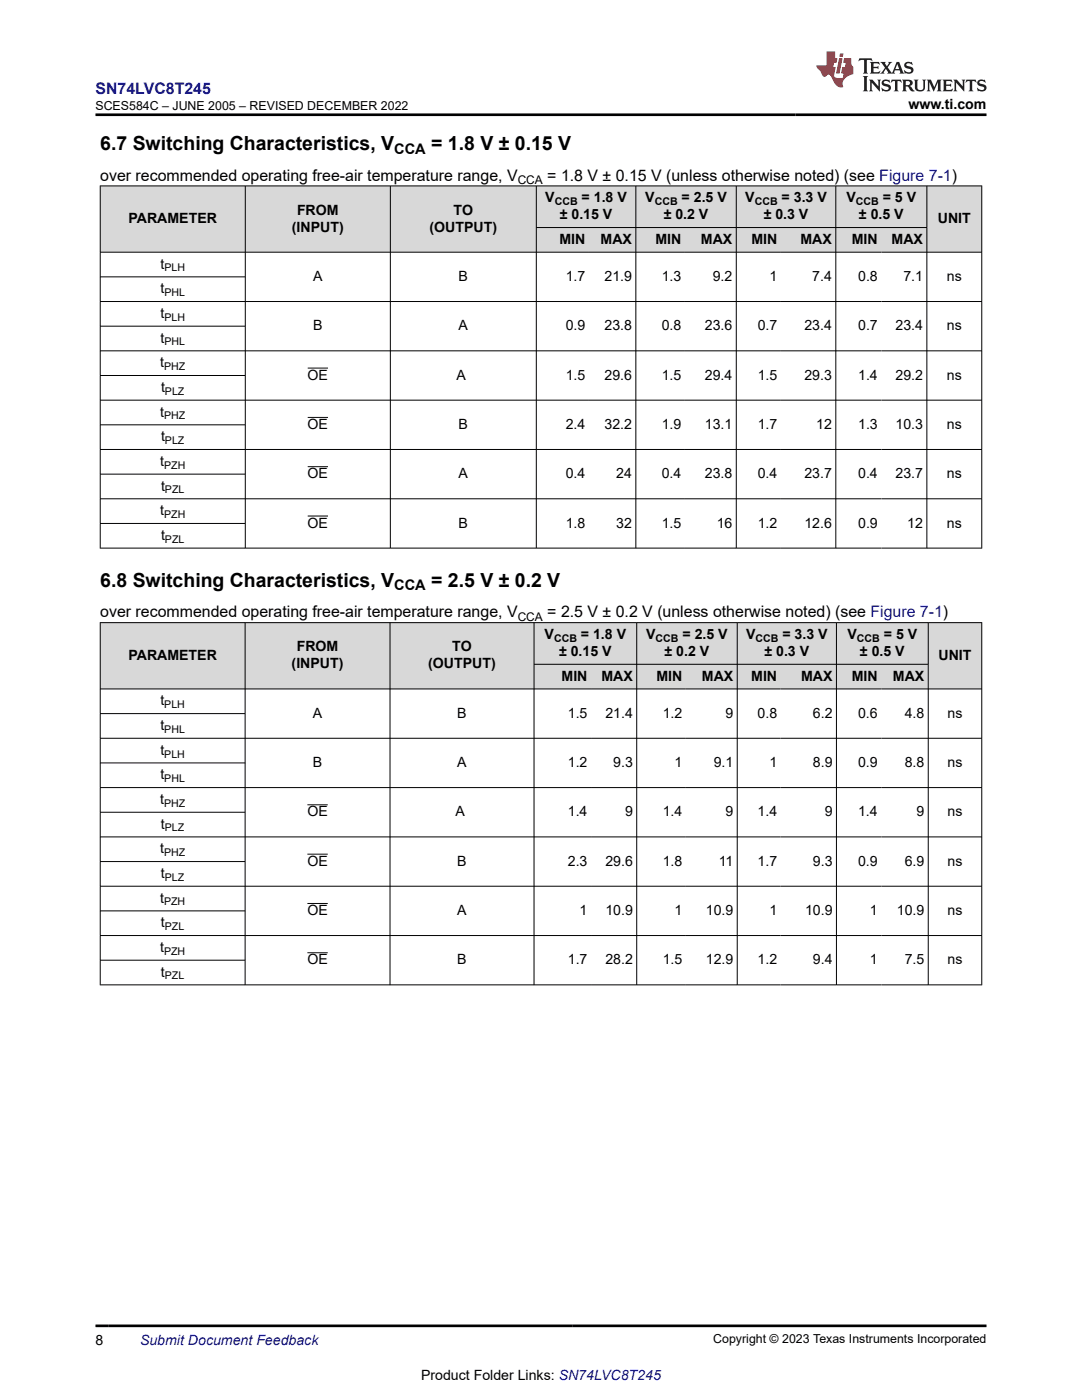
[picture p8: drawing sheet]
<svg xmlns="http://www.w3.org/2000/svg" width="216mm" height="279mm" viewBox="0 0 216 279" stroke-linecap="round" stroke-linejoin="round" font-family="sans-serif">
<g fill="#d8d8d8">
<path d="M20 37.1h175.9v8.3h-175.9z" fill-rule="evenodd"/>
<path d="M20.1 37.2h28.8v13.1h-28.8z" fill-rule="evenodd"/>
<path d="M49 37.2h28.8v13.1h-28.8z" fill-rule="evenodd"/>
<path d="M78 37.2h29v13.1h-29z" fill-rule="evenodd"/>
<path d="M107.1 37.2h19.7v8.1h-19.7z" fill-rule="evenodd"/>
<path d="M126.9 37.2h20v8.1h-20z" fill-rule="evenodd"/>
<path d="M147 37.2h19.7v8.1h-19.7z" fill-rule="evenodd"/>
<path d="M166.8 37.2h18.1v8.1h-18.1z" fill-rule="evenodd"/>
<path d="M185 37.2h10.8v13.1h-10.8z" fill-rule="evenodd"/>
<path d="M107.1 45.5h10.4v4.8h-10.4z" fill-rule="evenodd"/>
<path d="M117.5 45.5h9.3v4.8h-9.3z" fill-rule="evenodd"/>
<path d="M126.9 45.5h9.8v4.8h-9.8z" fill-rule="evenodd"/>
<path d="M136.7 45.5h10.2v4.8h-10.2z" fill-rule="evenodd"/>
<path d="M147 45.5h8.8v4.8h-8.8z" fill-rule="evenodd"/>
<path d="M155.8 45.5h10.9v4.8h-10.9z" fill-rule="evenodd"/>
<path d="M166.8 45.5h9.1v4.8h-9.1z" fill-rule="evenodd"/>
<path d="M175.9 45.5h9v4.8h-9z" fill-rule="evenodd"/>
</g>
<g fill="none" stroke="#000" stroke-width=".2">
<path d="M19.9 37.1h176.1M20 37v72.4M48.9 37v72.4M77.9 37v72.4M107 37v72.4M126.9 37v72.4M146.9 37v72.4M166.8 37v72.4M184.9 37v72.4M195.9 37v72.4M19.9 50.3h176.1M19.9 55.3h29.1"/>
<path d="M107 45.4h78M19.9 65.1h29.1M19.9 74.9h29.1M19.9 79.9h176.1M61.4 73.5h4.1M196 60.2h-176.1M196 70h-176.1M19.9 84.8h29.1M19.9 94.6h29.1M61.4 83.3h4.1M61.4 93.1h4.1M196 89.7h-176.1"/>
<path d="M196 99.5h-176.1M19.9 104.5h29.1M19.9 109.4h176.1M61.4 103h4.1"/>
</g>
<g fill="#d8d8d8">
<path d="M20 124.3h175.9v8.3h-175.9z" fill-rule="evenodd"/>
<path d="M20.1 124.3h28.7v13.1h-28.7z" fill-rule="evenodd"/>
<path d="M49 124.3h28.8v13.1h-28.8z" fill-rule="evenodd"/>
<path d="M77.9 124.3h28.6v13.1h-28.6z" fill-rule="evenodd"/>
<path d="M106.6 124.3h20.4v8.2h-20.4z" fill-rule="evenodd"/>
<path d="M127.1 124.3h19.9v8.2h-19.9z" fill-rule="evenodd"/>
<path d="M147.2 124.3h19.6v8.2h-19.6z" fill-rule="evenodd"/>
<path d="M167 124.3h18.2v8.2h-18.2z" fill-rule="evenodd"/>
<path d="M185.3 124.3h10.5v13.1h-10.5z" fill-rule="evenodd"/>
<path d="M106.6 132.6h11.3v4.8h-11.3z" fill-rule="evenodd"/>
<path d="M117.9 132.6h9.1v4.8h-9.1z" fill-rule="evenodd"/>
<path d="M127.1 132.6h9.8v4.8h-9.8z" fill-rule="evenodd"/>
<path d="M136.9 132.6h10.1v4.8h-10.1z" fill-rule="evenodd"/>
<path d="M147.2 132.6h8.6v4.8h-8.6z" fill-rule="evenodd"/>
<path d="M155.8 132.6h11v4.8h-11z" fill-rule="evenodd"/>
<path d="M167 132.6h8.8v4.8h-8.8z" fill-rule="evenodd"/>
<path d="M175.8 132.6h9.4v4.8h-9.4z" fill-rule="evenodd"/>
</g>
<g fill="none" stroke="#000" stroke-width=".2">
<path d="M19.9 124.3h176.1M19.9 137.5h176.1M20 124.2v72.4M48.9 124.2v72.4M77.8 124.2v72.4M106.6 124.2v72.4M106.6 132.6h78.7M127.1 124.2v72.4M147.1 124.2v72.4M166.9 124.2v72.4M185.2 124.2v72.4M195.9 124.2v72.4"/>
<path d="M19.9 142.4h29.1M19.9 147.3h176.1M19.9 152.3h29.1M196 157.2h-176.1M19.9 162.1h29.1M19.9 171.9h29.1M61.3 160.6h4.1M61.3 170.5h4.1M196 167h-176.1M196 176.9h-176.1M19.9 181.8h29.1M19.9 186.7h176.1"/>
<path d="M19.9 191.6h29.1M19.9 196.6h176.1M61.3 180.3h4.1M61.3 190.1h4.1"/>
</g>
<path d="M171.5 11.6l-.2 .6 .5-.2h.6v.1v2.2l-.2 .4h1l-.2-.4v-2.2v-.1h.5l.5 .2-.1-.6zM173.6 12.4l.2 .3v1.6l-.2 .4h1.9l.1-.6a1.08 1.08 0 0 1-1.3 .2v-.7h.6l.4 .2v-.7l-.4 .2h-.6v-.5l.2-.2a1 1 0 0 1 1 .3l-.1-.5zM175.7 12.4l.9 1.1-1 1.2h.9l-.2-.2 .5-.8 .4 .8-.2 .2h1.6l-.2-.2 .2-.5h.9l.1 .5-.1 .2h.9l-.2-.4-.8-1.9h-.5l-.9 2.1-.9-1.1 .9-1h-.8l.2 .2-.4 .6-.4-.6 .2-.2zM179 12.8l.4 1h-.7zM180.7 12.5a.65 .65 0 0 0-.2 .7 .65 .65 0 0 0 .6 .5l.6 .1 .1 .3a.79 .79 0 0 1-.7 .4 .79 .79 0 0 1-.7-.5l.1 .7 .2-.1a.93 .93 0 0 0 1.1 0 .93 .93 0 0 0 .4-.9 1.46 1.46 0 0 0-1.2-.6l-.1-.3a1.09 1.09 0 0 1 1.2 .2l-.2-.6-.1 .1-.5-.2zM172.2 15.2l.2 .4v2.2l-.2 .4h1l-.2-.4v-2.2l.2-.4zM173.4 15.9l.2 .4v1.5l-.2 .4h.8l-.3-.4 .1-1.3 1.6 1.8v-2l.2-.4h-.7l.1 .2 .1 1.1-1.2-1.3zM176.2 16a.65 .65 0 0 0-.2 .8 .65 .65 0 0 0 .6 .4l.6 .2 .1 .2a.79 .79 0 0 1-.7 .4 .79 .79 0 0 1-.7-.5l.1 .7 .2-.1a.93 .93 0 0 0 1.1 .1 .93 .93 0 0 0 .4-1 1.46 1.46 0 0 0-1.2-.5l-.1-.4a1.09 1.09 0 0 1 1.2 .2l-.1-.6-.2 .1-.5-.1zM177.9 15.9l-.1 .6a.63 .63 0 0 1 .8-.3v1.6l-.3 .4h1l-.2-.4v-1.6a.66 .66 0 0 1 .8 .3l-.1-.6zM180 15.9l.2 .4v1.5l-.2 .4h1l-.2-.2-.1-.7h.5l.1 .2a.79 .79 0 0 0 1.2 .6l-1-.9a.61 .61 0 0 0 .6-.6 .61 .61 0 0 0-.5-.7zM180.8 16.2h.1a.47 .47 0 0 1 .5 .1 .47 .47 0 0 1 .1 .5l-.1 .1-.7 .1zM182.3 15.9l.2 .2a2.27 2.27 0 0 0 .4 2 1.04 1.04 0 0 0 1.7-.7v-1.3l.2-.2h-.8l.2 .4v1.1a.6 .6 0 0 1-.6 .6 .6 .6 0 0 1-.6-.6v-1.1l.3-.4zM184.9 15.9l.2 .4v1.5l-.2 .4h.8l-.3-.4v-1.4l.9 1.9 .9-1.9v1.4l-.3 .4h1l-.2-.4v-1.5l.2-.4h-.8l-.7 1.5-.6-1.5zM188.1 15.9l.2 .4v1.5l-.2 .4h1.9l.1-.6a1.09 1.09 0 0 1-1.3 .2v-.7h.6l.4 .2v-.6l-.4 .2h-.6v-.6l.2-.1a1.01 1.01 0 0 1 1 .3l-.1-.6zM190.2 15.9l.3 .4v1.5l-.3 .4h.8l-.2-.4v-1.3l1.6 1.8v-2l.2-.4h-.7l.2 .2v1.1l-1.2-1.3zM192.8 15.9l-.1 .6a.63 .63 0 0 1 .8-.3v1.6l-.3 .4h1l-.2-.4v-1.6a.66 .66 0 0 1 .8 .3l-.1-.6zM195.2 16a.65 .65 0 0 0-.2 .8 .65 .65 0 0 0 .6 .4l.6 .2 .2 .2a.79 .79 0 0 1-.7 .4 .79 .79 0 0 1-.7-.5l.1 .7 .2-.1a.93 .93 0 0 0 1 .1 .93 .93 0 0 0 .5-1 1.46 1.46 0 0 0-1.3-.5v-.4a1.09 1.09 0 0 1 1.2 .2l-.2-.6-.2 .1-.5-.1z" fill="#231f20"/>
<path d="M164.9 10.3v2.7h-2l.1 .4 .8 1a.95 .95 0 0 0 1 .9 .59 .59 0 0 1 .5-.4 .59 .59 0 0 1 .5 .3l.4 .8a1.59 1.59 0 0 0 2.1 1.4 1.61 1.61 0 0 1 1-2.3l1-.3-.1-1.5a1.59 1.59 0 0 1-.3-1.7h-1.5l-.2 .9h.6l-.2 .9h-.5l-.2 .9v.3l.4 .1-.1 .9h-.7a.73 .73 0 0 1-1-.7l.3-1.5h-.5l.1-.9h.5l.2-.9h-.5v-1.3zM167.4 11.6l-.6 3.1h.7l.6-3.1zM167.6 10.7l-.1 .6h.7l.1-.6z" fill="#ed1c24"/>
<path d="M19 22.9h177.8M19 264.6h177.8" fill="none" stroke="#000" stroke-width=".53"/>
<g font-size="3.9">
<text x="20" y="29.9">6.7 Switching Characteristics, V</text>
<text x="86" y="29.9">= 1.8 V ± 0.15 V</text>
<text x="20" y="117.1">6.8 Switching Characteristics, V</text>
<text x="86" y="117.1">= 2.5 V ± 0.2 V</text>
</g>
<text font-size="3.2" fill="#00f" x="19" y="18.7">SN74LVC8T245</text>
<g font-size="3.2">
<text x="20" y="36.1">over recommended operating free-air temperature range, V</text>
<text x="109.2" y="36.1">= 1.8 V ± 0.15 V (unless otherwise noted) (see Figure 7-1)</text>
<text x="20" y="123.2">over recommended operating free-air temperature range, V</text>
<text x="109.2" y="123.2">= 2.5 V ± 0.2 V (unless otherwise noted) (see Figure 7-1)</text>
</g>
<g font-size="2.9">
<text x="78.7" y="30.7">CCA</text>
<text x="78.7" y="117.8">CCA</text>
</g>
<g font-size="2.8">
<text x="181.3" y="21.8">www.ti.com</text>
<text x="108.8" y="40.4">V</text>
<text x="116.1" y="40.4">= 1.8 V</text>
<text x="128.8" y="40.4">V</text>
<text x="136" y="40.4">= 2.5 V</text>
<text x="148.7" y="40.4">V</text>
<text x="156" y="40.4">= 3.3 V</text>
<text x="168.9" y="40.4">V</text>
<text x="176.2" y="40.4">= 5 V</text>
<text x="25.6" y="44.5">PARAMETER</text>
<text x="58.2" y="46.2">(INPUT)</text>
<text x="59.3" y="42.8">FROM</text>
<text x="85.7" y="46.2">(OUTPUT)</text>
<text x="90.5" y="42.8">TO</text>
<text x="111.7" y="43.8">± 0.15 V</text>
<text x="132.4" y="43.8">± 0.2 V</text>
<text x="152.4" y="43.8">± 0.3 V</text>
<text x="171.4" y="43.8">± 0.5 V</text>
<text x="187.1" y="44.5">UNIT</text>
<text x="32" y="53.6">t</text>
<text x="111.6" y="48.7">MIN</text>
<text x="119.8" y="48.7">MAX</text>
<text x="130.8" y="48.7">MIN</text>
<text x="139.9" y="48.7">MAX</text>
<text x="149.9" y="48.7">MIN</text>
<text x="159.7" y="48.7">MAX</text>
<text x="170" y="48.7">MIN</text>
<text x="177.9" y="48.7">MAX</text>
<text x="32" y="58.5">t</text>
<text x="62.5" y="56.1">A</text>
<text x="91.5" y="56.1">B</text>
<text x="112.9" y="56.1">1.7</text>
<text x="120.6" y="56.1">21.9</text>
<text x="132" y="56.1">1.3</text>
<text x="142.2" y="56.1">9.2</text>
<text x="153.5" y="56.1">1</text>
<text x="162.1" y="56.1">7.4</text>
<text x="171.2" y="56.1">0.8</text>
<text x="180.3" y="56.1">7.1</text>
<text x="188.9" y="56.1">ns</text>
<text x="32" y="63.4">t</text>
<text x="62.5" y="65.9">B</text>
<text x="91.5" y="65.9">A</text>
<text x="112.9" y="65.9">0.9</text>
<text x="120.6" y="65.9">23.8</text>
<text x="132" y="65.9">0.8</text>
<text x="140.7" y="65.9">23.6</text>
<text x="151.2" y="65.9">0.7</text>
<text x="160.5" y="65.9">23.4</text>
<text x="171.2" y="65.9">0.7</text>
<text x="178.7" y="65.9">23.4</text>
<text x="188.9" y="65.9">ns</text>
<text x="32" y="68.4">t</text>
<text x="32" y="73.3">t</text>
<text x="61.4" y="75.8">OE</text>
<text x="91.1" y="75.8">A</text>
<text x="112.9" y="75.8">1.5</text>
<text x="120.6" y="75.8">29.6</text>
<text x="132" y="75.8">1.5</text>
<text x="140.7" y="75.8">29.4</text>
<text x="151.2" y="75.8">1.5</text>
<text x="160.5" y="75.8">29.3</text>
<text x="171.2" y="75.8">1.4</text>
<text x="178.7" y="75.8">29.2</text>
<text x="188.9" y="75.8">ns</text>
<text x="32" y="83.1">t</text>
<text x="32.1" y="78.2">t</text>
<text x="32.1" y="88.1">t</text>
<text x="61.4" y="85.6">OE</text>
<text x="91.5" y="85.6">B</text>
<text x="112.9" y="85.6">2.4</text>
<text x="120.6" y="85.6">32.2</text>
<text x="132" y="85.6">1.9</text>
<text x="140.7" y="85.6">13.1</text>
<text x="151.2" y="85.6">1.7</text>
<text x="162.9" y="85.6">12</text>
<text x="171.2" y="85.6">1.3</text>
<text x="178.7" y="85.6">10.3</text>
<text x="188.9" y="85.6">ns</text>
<text x="32" y="93">t</text>
<text x="61.4" y="95.4">OE</text>
<text x="91.5" y="95.4">A</text>
<text x="112.9" y="95.4">0.4</text>
<text x="123" y="95.4">24</text>
<text x="132" y="95.4">0.4</text>
<text x="140.7" y="95.4">23.8</text>
<text x="151.2" y="95.4">0.4</text>
<text x="160.5" y="95.4">23.7</text>
<text x="171.2" y="95.4">0.4</text>
<text x="178.7" y="95.4">23.7</text>
<text x="188.9" y="95.4">ns</text>
<text x="32.1" y="97.9">t</text>
<text x="32" y="102.8">t</text>
<text x="32.1" y="107.7">t</text>
<text x="61.4" y="105.3">OE</text>
<text x="91.5" y="105.3">B</text>
<text x="112.9" y="105.3">1.8</text>
<text x="123" y="105.3">32</text>
<text x="132" y="105.3">1.5</text>
<text x="143" y="105.3">16</text>
<text x="151.2" y="105.3">1.2</text>
<text x="160.5" y="105.3">12.6</text>
<text x="171.2" y="105.3">0.9</text>
<text x="181" y="105.3">12</text>
<text x="188.9" y="105.3">ns</text>
<text x="25.6" y="131.7">PARAMETER</text>
<text x="59.2" y="130">FROM</text>
<text x="90.3" y="130">TO</text>
<text x="108.7" y="127.5">V</text>
<text x="111.6" y="130.9">± 0.15 V</text>
<text x="115.9" y="127.5">= 1.8 V</text>
<text x="128.9" y="127.5">V</text>
<text x="132.6" y="130.9">± 0.2 V</text>
<text x="136.2" y="127.5">= 2.5 V</text>
<text x="148.9" y="127.5">V</text>
<text x="152.5" y="130.9">± 0.3 V</text>
<text x="156.1" y="127.5">= 3.3 V</text>
<text x="169.1" y="127.5">V</text>
<text x="171.6" y="130.9">± 0.5 V</text>
<text x="176.4" y="127.5">= 5 V</text>
<text x="187.3" y="131.7">UNIT</text>
<text x="58.2" y="133.4">(INPUT)</text>
<text x="85.5" y="133.4">(OUTPUT)</text>
<text x="112.1" y="135.8">MIN</text>
<text x="120" y="135.8">MAX</text>
<text x="131" y="135.8">MIN</text>
<text x="140.1" y="135.8">MAX</text>
<text x="149.9" y="135.8">MIN</text>
<text x="159.9" y="135.8">MAX</text>
<text x="170" y="135.8">MIN</text>
<text x="178.2" y="135.8">MAX</text>
<text x="32" y="140.8">t</text>
<text x="62.4" y="143.2">A</text>
<text x="91.3" y="143.2">B</text>
<text x="113.3" y="143.2">1.5</text>
<text x="120.8" y="143.2">21.4</text>
<text x="132.2" y="143.2">1.2</text>
<text x="144.8" y="143.2">9</text>
<text x="151.2" y="143.2">0.8</text>
<text x="162.2" y="143.2">6.2</text>
<text x="171.2" y="143.2">0.6</text>
<text x="180.5" y="143.2">4.8</text>
<text x="189.1" y="143.2">ns</text>
<text x="32" y="145.7">t</text>
<text x="32" y="150.6">t</text>
<text x="32" y="155.5">t</text>
<text x="62.4" y="153.1">B</text>
<text x="91.3" y="153.1">A</text>
<text x="113.3" y="153.1">1.2</text>
<text x="122.4" y="153.1">9.3</text>
<text x="134.6" y="153.1">1</text>
<text x="142.4" y="153.1">9.1</text>
<text x="153.5" y="153.1">1</text>
<text x="162.2" y="153.1">8.9</text>
<text x="171.2" y="153.1">0.9</text>
<text x="180.5" y="153.1">8.8</text>
<text x="189.1" y="153.1">ns</text>
<text x="31.9" y="160.5">t</text>
<text x="32.1" y="165.4">t</text>
<text x="61.3" y="162.9">OE</text>
<text x="90.9" y="162.9">A</text>
<text x="113.3" y="162.9">1.4</text>
<text x="124.7" y="162.9">9</text>
<text x="132.2" y="162.9">1.4</text>
<text x="144.8" y="162.9">9</text>
<text x="151.2" y="162.9">1.4</text>
<text x="164.6" y="162.9">9</text>
<text x="171.2" y="162.9">1.4</text>
<text x="182.9" y="162.9">9</text>
<text x="189.1" y="162.9">ns</text>
<text x="31.9" y="170.3">t</text>
<text x="61.3" y="172.8">OE</text>
<text x="91.3" y="172.8">B</text>
<text x="113.3" y="172.8">2.3</text>
<text x="120.8" y="172.8">29.6</text>
<text x="132.2" y="172.8">1.8</text>
<text x="143.4" y="172.8">11</text>
<text x="151.2" y="172.8">1.7</text>
<text x="162.2" y="172.8">9.3</text>
<text x="171.2" y="172.8">0.9</text>
<text x="180.5" y="172.8">6.9</text>
<text x="189.1" y="172.8">ns</text>
<text x="32.1" y="175.2">t</text>
<text x="31.9" y="180.1">t</text>
<text x="32.1" y="185.1">t</text>
<text x="61.3" y="182.6">OE</text>
<text x="91.3" y="182.6">A</text>
<text x="115.7" y="182.6">1</text>
<text x="120.8" y="182.6">10.9</text>
<text x="134.6" y="182.6">1</text>
<text x="140.8" y="182.6">10.9</text>
<text x="153.5" y="182.6">1</text>
<text x="160.6" y="182.6">10.9</text>
<text x="173.6" y="182.6">1</text>
<text x="179" y="182.6">10.9</text>
<text x="189.1" y="182.6">ns</text>
<text x="31.9" y="190">t</text>
<text x="32.1" y="194.9">t</text>
<text x="61.3" y="192.4">OE</text>
<text x="91.3" y="192.4">B</text>
<text x="113.3" y="192.4">1.7</text>
<text x="120.8" y="192.4">28.2</text>
<text x="132.2" y="192.4">1.5</text>
<text x="140.8" y="192.4">12.9</text>
<text x="151.2" y="192.4">1.2</text>
<text x="162.2" y="192.4">9.4</text>
<text x="173.6" y="192.4">1</text>
<text x="180.5" y="192.4">7.5</text>
<text x="189.1" y="192.4">ns</text>
<text x="19" y="268.4">8</text>
<text x="84" y="275.3">Product Folder Links: SN74LVC8T245</text>
</g>
<text font-size="2.8" fill="#00f" x="27.9" y="268.4">Submit Document Feedback</text>
<g font-size="2.5">
<text x="19" y="21.9">SCES584C – JUNE 2005 – REVISED DECEMBER 2022</text>
<text x="142.3" y="268.1">Copyright © 2023 Texas Instruments Incorporated</text>
</g>
<g font-size="2.4">
<text x="103.3" y="36.7">CCA</text>
<text x="103.3" y="123.8">CCA</text>
</g>
<g font-size="2.1">
<text x="110.7" y="40.9">CCB</text>
<text x="130.6" y="40.9">CCB</text>
<text x="150.6" y="40.9">CCB</text>
<text x="170.8" y="40.9">CCB</text>
<text x="32.8" y="54.2">PLH</text>
<text x="32.8" y="59.1">PHL</text>
<text x="32.8" y="64">PLH</text>
<text x="32.8" y="68.9">PHL</text>
<text x="32.7" y="73.9">PHZ</text>
<text x="32.7" y="83.7">PHZ</text>
<text x="32.9" y="78.8">PLZ</text>
<text x="32.9" y="88.6">PLZ</text>
<text x="32.7" y="93.5">PZH</text>
<text x="32.9" y="98.5">PZL</text>
<text x="32.7" y="103.4">PZH</text>
<text x="32.9" y="108.3">PZL</text>
<text x="110.6" y="128.1">CCB</text>
<text x="130.8" y="128.1">CCB</text>
<text x="150.7" y="128.1">CCB</text>
<text x="171" y="128.1">CCB</text>
<text x="32.8" y="141.3">PLH</text>
<text x="32.8" y="146.3">PHL</text>
<text x="32.8" y="151.2">PLH</text>
<text x="32.7" y="161">PHZ</text>
<text x="32.8" y="156.1">PHL</text>
<text x="32.9" y="165.9">PLZ</text>
<text x="32.7" y="170.9">PHZ</text>
<text x="32.9" y="175.8">PLZ</text>
<text x="32.7" y="180.7">PZH</text>
<text x="32.9" y="185.6">PZL</text>
<text x="32.7" y="190.5">PZH</text>
<text x="32.9" y="195.5">PZL</text>
</g>
</svg>
